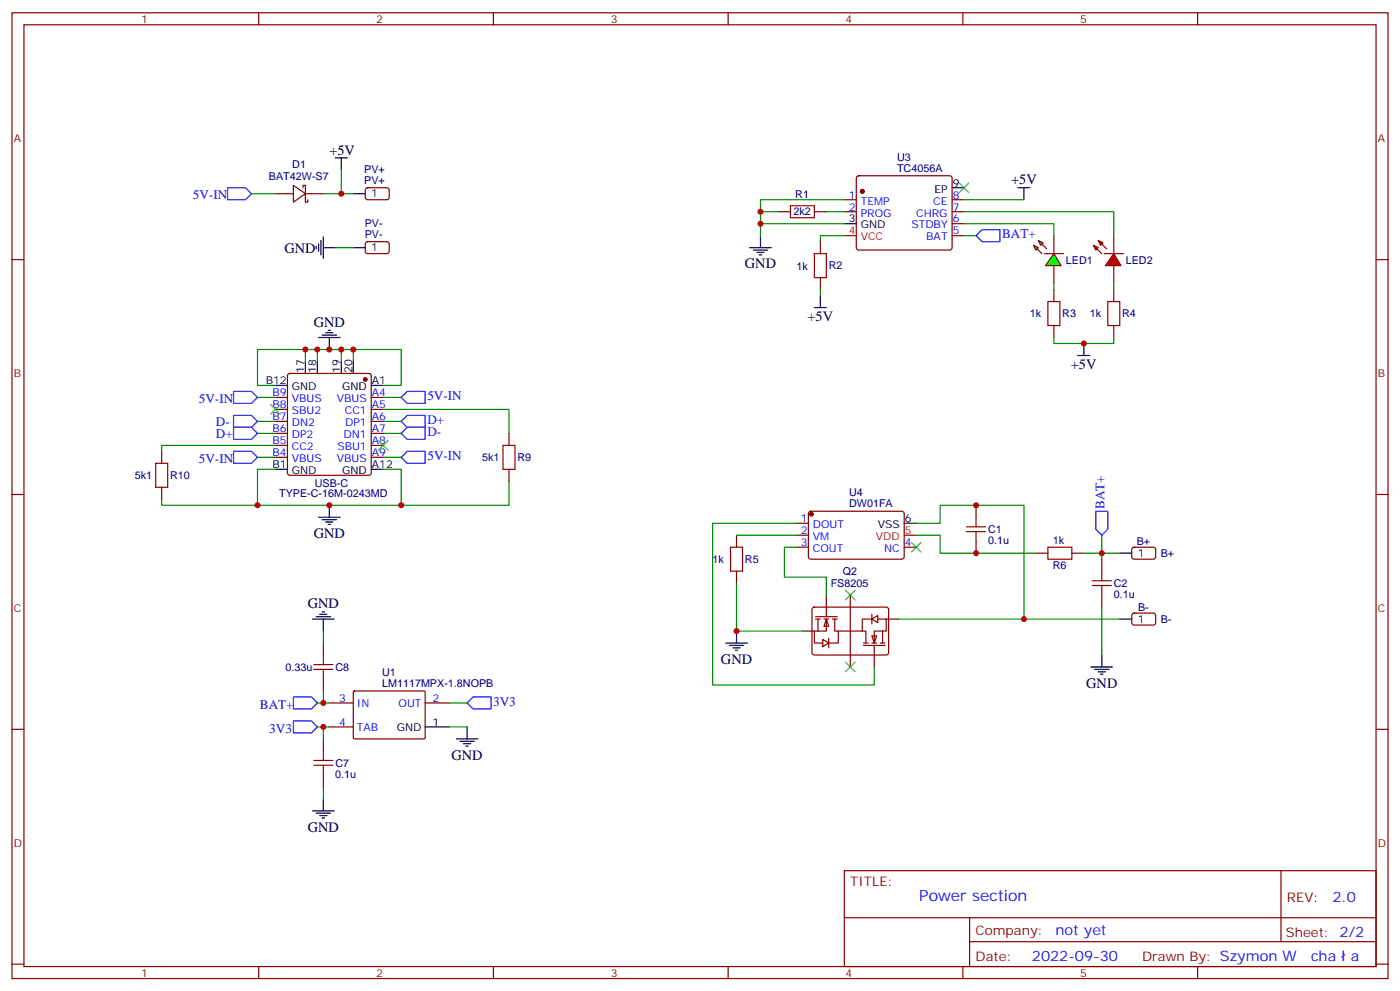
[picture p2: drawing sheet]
<svg xmlns="http://www.w3.org/2000/svg" width="412mm" height="292mm" viewBox="0 0 412 292" stroke-linecap="round" stroke-linejoin="round" font-family="sans-serif">
<g fill="none" stroke="#870000" stroke-width=".35">
<path d="M3.5 3.8h405.4v284.3h-405.4zM7.1 7.3h398.2v277.3h-398.2zM76.2 3.8v3.5M145.3 3.8v3.5M214.5 3.8v3.5M283.6 3.8v3.5M352.8 3.8v3.5M248.7 58.8h3.5M252.5 52l.4-.2h26.9l.5 .2 .2 .5v20.4l-.3 .5-.4 .2h-26.9l-.5-.2-.2-.5v-20.4zM280.5 58.8h3.5M3.5 76.4h3.6M229.3 62.3h3.5"/>
<path d="M239.9 62.3h3.5M241.7 71.2v3.5M248.7 62.3h3.5M280.5 62.3h3.5M280.5 69.4h3.5M280.5 65.9h3.5M310.4 69.4v5.3M310.4 78.2v5.3M405.3 76.4h3.6M241.7 81.7v3.6M3.5 145.6h3.6M234.6 154.1h3.5"/>
<path d="M234.6 157.6h3.5M238.4 150.7l.4-.2 27.1 .1 .4 .6v13l-.7 .4h-27l-.5-.7v-12.7zM405.3 145.6h3.6M234.6 161.1h3.5M266.3 161.1h3.6M3.5 214.7h3.6M97 207h7.1M97 214h7.1M104.1 203.6l.3-.2 20.7 .1 .1 .3v13.6l-.3 .2-20.7-.1-.1-.3zM125.2 207h7.1M405.3 214.7h3.6M248.7 256.4h156.6v28.2h-156.6z"/>
<path d="M377.3 256.4v20.9M248.7 270.2h156.5M285.6 277.3h119.6M285.6 270.2v14.1M3.5 283.9h3.6M76.2 284.6v3.5M145.3 284.6v3.5M214.5 284.6v3.5M283.6 284.6v3.5M352.8 284.6v3.5M405.3 283.9h3.6"/>
</g>
<g fill="#870000" stroke="#870000" stroke-width=".35">
<circle cx="239" cy="151.4" r=".53"/>
<circle cx="254" cy="56.3" r=".53"/>
</g>
<path d="M248.7 69.4h3.5M266.3 157.6h3.6" fill="none" stroke="#f00" stroke-width=".35"/>
<g fill="none" stroke="#000" stroke-width=".35">
<path d="M280.5 55.3h3.5M299.9 55.3h3.5M301.6 55.3v3.5M220.8 72.9h6.4M221.9 73.6h4.2M223 74.3h2.1M223.7 75h.7M224 69.4v3.5M248.7 65.9h3.5M239.9 90.6h3.5M241.7 87v3.6M266.3 154.1h3.6"/>
<path d="M125.2 214h7.1"/>
</g>
<path d="M232.8 60.6h7.1v3.5h-7.1zM239.9 74.7h3.5v7h-3.5z" fill="none" stroke="#a10000" stroke-width=".35"/>
<path d="M284 58.8h17.6M224 65.9h24.7M229.3 62.3h-5.3v7.1M243.4 62.3h5.3M248.7 69.4h-7v1.8M241.7 85.3v1.7" fill="none" stroke="#008700" stroke-width=".35"/>
<path d="M282.6 53.9l2.8 2.8M285.4 53.9l-2.8 2.8" fill="none" stroke="#3c3" stroke-width=".35"/>
<g fill="#0f0" stroke="#870000" stroke-width=".35">
<path d="M305.9 70.8l1.4 .7-.7 .7z"/>
<path d="M304.4 72.2l1.5 .7-.7 .7z"/>
</g>
<g fill="#870000" stroke="#870000" stroke-width=".35">
<path d="M306.9 71.9l1.4 1.4z"/>
<path d="M305.5 73.3l1.4 1.4z"/>
</g>
<path d="M307.6 74.7h5.7z" fill="#f00" stroke="#870000" stroke-width=".35"/>
<path d="M310.4 74.7l2.2 3.5h-4.6z" fill="#0f0" stroke="#870000" stroke-width=".35"/>
<g fill="#f00" stroke="#870000" stroke-width=".35">
<path d="M328.1 74.7l2.1 3.5h-4.6z"/>
<path d="M325.3 74.7h5.6z"/>
</g>
<g fill="#870000" stroke="#870000" stroke-width=".35">
<path d="M323.1 73.3l1.5 1.4z"/>
<path d="M324.6 71.9l1.4 1.4z"/>
</g>
<g fill="#f00" stroke="#870000" stroke-width=".35">
<path d="M322.1 72.2l1.4 .7-.7 .7z"/>
<path d="M323.5 70.8l1.4 .7-.7 .7z"/>
</g>
<path d="M328.1 69.4v5.3M328.1 78.2v5.3M310.4 85.3v3.5M310.4 95.8v3.6M328.1 85.3v3.5M328.1 95.8v3.6" fill="none" stroke="#870000" stroke-width=".35"/>
<path d="M308.7 88.8h3.5v7h-3.5zM326.3 88.8h3.5v7h-3.5z" fill="none" stroke="#a10000" stroke-width=".35"/>
<path d="M248.7 58.8h-24.7v3.5M284 65.9h26.4v3.5M284 62.3h44.1v7.1M284 69.4h3.5M310.4 99.4v1.7h17.7v-1.7M310.4 83.5v1.8" fill="none" stroke="#008700" stroke-width=".35"/>
<path d="M317.5 104.7h3.5M319.3 101.1v3.6" fill="none" stroke="#000" stroke-width=".35"/>
<path d="M287.5 69.4l1.8-1.8h5.3v3.6h-5.3z" fill="none" stroke="#00f" stroke-width=".35"/>
<g fill="#fff" stroke="#870000" stroke-width=".35">
<path d="M243.4 182.3l.7 2.1h-1.4z"/>
<path d="M242.4 188.3l1.7 1-1.7 1.1z"/>
</g>
<path d="M243.4 175.2v6.4M250.5 175.2v3.6M236.4 185.8h3.5M240.2 181.6h6.4M240.2 182.3h1.5M240.9 182.3v3.5M242.7 182.3h1.4M243.4 182.3v3.5h-3.5v3.5h2.5M244.1 187.9v2.8M245.2 182.3h1.4M245.9 182.3v3.5h1v3.5h-2.8" fill="none" stroke="#870000" stroke-width=".35"/>
<g fill="#fff" stroke="#870000" stroke-width=".35">
<path d="M256.8 187.2h1.4l-.7 2.1z"/>
<path d="M256.8 182.3l1.8-1.1v2.1z"/>
</g>
<g fill="none" stroke="#870000" stroke-width=".35">
<path d="M81.1 57h5.3M86.4 54.6l3.6 2.4-3.6 2.5zM89.3 55.3v-.7h.7v4.9h.7v-.7M90 57h5.2M107.8 55.5l.5-.2h5.9l.5 .7-.1 2.4-.7 .4-5.9-.1-.4-.6v-2.1zM107.8 71.4l.5-.2h5.9l.5 .7-.1 2.4-.7 .4-5.9-.1-.4-.6v-2.1zM81.1 117h3.6M84.9 110.2l.5-.2h23.3l.5 .2 .2 .5v28.5l-.3 .5-.4 .2h-23.3l-.5-.2-.2-.5v-28.5zM109.4 117h3.5M47.6 132.9v3.5M81.1 120.5h3.6M81.1 131.1h3.6"/>
<path d="M81.1 124.1h3.6M81.1 127.6h3.6M81.1 134.7h3.6M109.4 120.5h3.5M109.4 131.1h3.5M109.4 124.1h3.5M109.4 127.6h3.5M109.4 134.7h3.5M149.9 127.6v3.5M149.9 138.2v3.5M47.6 143.5v3.5M217 157.6v3.5"/>
<path d="M287.5 148.8v3.5M287.5 159.3v3.6M217 168.2v3.5M239.4 179l.5-.2h21.4l.5 .7-.1 12.9-.6 .5-21.5-.1-.4-.6v-12.7zM250.5 178.8v17.6M305.2 162.9h3.5M315.7 162.9h3.6M324.6 164.6v3.6M324.6 175.2v3.6M333.6 161.3l.5-.2 5.9 .1 .4 .6v2.4l-.7 .4h-5.9l-.4-.7v-2.1zM95.2 189.3v3.6M95.2 199.9v3.5"/>
<path d="M246.9 185.8h7.1M254.4 190h6.3M254.4 189.3h1.4M256.8 182.3h-2.8v3.5h1.1v3.5M256.8 180.9v2.8M256.8 189.3h1.4M257.5 190v6.4M258.6 182.3h2.5v3.5h-3.6v3.5M259.3 189.3h1.4M260 185.8v3.5M261.1 182.3h3.5M333.6 180.7l.5-.2 5.9 .1 .4 .6v2.4l-.7 .4h-5.9l-.4-.7v-2.1z"/>
<path d="M95.2 217.6v3.5M95.2 228.1v3.6"/>
</g>
<g fill="none" stroke="#008700" stroke-width=".35">
<path d="M74.1 57h7M95.2 57h8.9M100.5 50v7M98.8 72.9h5.3M328.1 83.5v1.8M75.8 117h5.3M90 106.4v-3.5h14.1v3.5M90 102.9h-14.2v10.6h5.3M93.5 102.9v3.5M100.5 102.9v3.5M104.1 102.9h14.1v10.6h-5.3M112.9 117h5.3"/>
<path d="M75.8 134.7h5.3M75.8 124.1h5.3M75.8 127.6h5.3M81.1 138.2h-5.3v10.6h42.4v-10.6h-5.3M81.1 131.1h-33.5v1.8M112.9 120.5h37v7.1M112.9 134.7h5.3M112.9 124.1h5.3M112.9 127.6h5.3M47.6 147v1.8h28.2M149.9 141.7v7.1h-31.7M217 157.6h17.6"/>
<path d="M234.6 154.1h-24.7v47.6h47.6v-5.3M269.9 154.1h7v-5.3h24.7v33.5h-37M269.9 157.6h7v5.3h28.3M324.6 157.6v5.3h-5.3M217 171.7v14.1h19.4M234.6 161.1h-3.5v8.8h12.3v5.3M324.6 178.8v14.1M329.8 162.9h-5.2v1.7M95.2 185.8v3.5M301.6 182.3h28.2M93.5 207h3.5M93.5 214h3.5"/>
<path d="M95.2 203.4v3.6M95.2 214v3.6M132.3 207h5.3M132.3 214h5.3M95.2 231.7v3.5"/>
</g>
<path d="M79.7 119.1l2.8 2.9M82.5 119.1l-2.8 2.9M111.5 129.7l2.8 2.8M114.3 129.7l-2.8 2.8M268.5 159.7l2.8 2.8M271.3 159.7l-2.8 2.8M249.1 173.8l2.8 2.8M251.9 173.8l-2.8 2.8M249.1 195l2.8 2.8M251.9 195l-2.8 2.8" fill="none" stroke="#3c3" stroke-width=".35"/>
<g fill="none" stroke="#a10000" stroke-width=".35">
<path d="M45.9 136.4h3.5v7.1h-3.5zM148.2 131.1h3.5v7.1h-3.5zM284.7 155.1h5.6M284.7 156.5h5.6M287.5 152.3v2.8M287.5 156.5v2.8M215.2 161.1h3.5v7.1h-3.5zM308.7 161.1h7v3.5h-7zM321.7 172.4h5.7M321.7 171h5.7M324.6 168.2v2.8M324.6 172.4v2.8"/>
<path d="M92.4 197.1h5.7M92.4 195.7h5.7M95.2 192.9v2.8M95.2 197.1v2.8M92.4 225.3h5.7M92.4 223.9h5.7M95.2 221.1v2.8M95.2 225.3v2.8"/>
</g>
<g fill="none" stroke="#000" stroke-width=".35">
<path d="M98.8 46.5h3.5M100.5 46.5v3.5M104.1 57h3.5M93.1 72.6v.7M93.8 71.9v2.1M94.5 70.8v4.2M95.2 72.9h3.6M95.2 69.7v6.4M104.1 72.9h3.5M93.8 99.4h6.4M94.9 98.7h4.2M96 98h2.1"/>
<path d="M96.7 97.3h.7M97 99.4v3.5M81.1 113.5h3.6M90 106.4v3.6M93.5 106.4v3.6M100.5 106.4v3.6M104.1 106.4v3.6M109.4 113.5h3.5M81.1 138.2h3.6M109.4 138.2h3.5M93.8 152.3h6.4M94.9 153h4.2"/>
<path d="M96 153.7h2.1M96.7 154.4h.7M97 148.8v3.5M329.8 162.9h3.6M92.1 182.3h6.3M93.1 181.6h4.3M94.2 180.9h2.1M94.9 180.2h.7M95.2 182.3v3.5M213.8 189.3h6.3M214.8 190h4.3M215.9 190.7h2.1"/>
<path d="M216.6 191.5h.7M217 185.8v3.5M321.4 196.4h6.3M322.4 197.1h4.3M323.5 197.8h2.1M324.2 198.5h.7M324.6 192.9v3.5M329.8 182.3h3.6M134.4 217.6h6.4M135.5 218.3h4.2M136.5 219h2.1M137.2 219.7h.7"/>
<path d="M137.6 214v3.6M92.1 238.7h6.3M93.1 239.4h4.3M95.2 235.2v3.5M94.2 240.1h2.1M94.9 240.8h.7"/>
</g>
<g fill="none" stroke="#00f" stroke-width=".35">
<path d="M67 55.3h5.3l1.8 1.7-1.8 1.8h-5.3zM68.8 115.3h5.3l1.7 1.7-1.7 1.8h-5.3zM118.2 117l1.7-1.7h5.3v3.5h-5.3zM68.8 132.9h5.3l1.7 1.8-1.7 1.7h-5.3zM68.8 122.3h5.3l1.7 1.8-1.7 1.7h-5.3zM68.8 125.8h5.3l1.7 1.8-1.7 1.8h-5.3zM118.2 134.7l1.7-1.8h5.3v3.5h-5.3zM118.2 124.1l1.7-1.8h5.3v3.5h-5.3zM118.2 127.6l1.7-1.8h5.3v3.6h-5.3zM322.8 150.5h3.5v5.3l-1.7 1.8-1.8-1.8zM86.4 205.2h5.3l1.8 1.8-1.8 1.7h-5.3zM86.4 212.3h5.3l1.8 1.7-1.8 1.8h-5.3z"/>
<path d="M137.6 207l1.7-1.8h5.3v3.5h-5.3z"/>
</g>
<circle cx="107.6" cy="111.7" r=".53" fill="#870000" stroke="#870000" stroke-width=".35"/>
<g fill="#c00">
<circle cx="224" cy="65.9" r=".88"/>
<circle cx="319.3" cy="101.1" r=".88"/>
<circle cx="224" cy="62.3" r=".88"/>
<circle cx="217" cy="185.8" r=".88"/>
<circle cx="324.6" cy="162.9" r=".88"/>
<circle cx="301.6" cy="182.3" r=".88"/>
<circle cx="95.3" cy="207" r=".88"/>
<circle cx="95.3" cy="214" r=".88"/>
<circle cx="97" cy="102.9" r=".88"/>
<circle cx="93.5" cy="102.9" r=".88"/>
<circle cx="100.5" cy="102.9" r=".88"/>
<circle cx="104.1" cy="102.9" r=".88"/>
<circle cx="90" cy="102.9" r=".88"/>
<circle cx="97" cy="148.8" r=".88"/>
<circle cx="75.8" cy="148.8" r=".88"/>
<circle cx="118.2" cy="148.8" r=".88"/>
<circle cx="100.5" cy="57" r=".88"/>
<circle cx="287.5" cy="148.8" r=".88"/>
<circle cx="287.5" cy="162.9" r=".88"/>
</g>
<text font-size="4.6" fill="#00f" x="270.8" y="265.4">Power section</text>
<g font-size="4.2">
<text x="97" y="45.8">+5V</text>
<text x="297.8" y="54.2">+5V</text>
<text x="83.8" y="74.4">GND</text>
<text x="219.4" y="79">GND</text>
<text x="237.9" y="94.5">+5V</text>
<text x="92.4" y="96.2">GND</text>
<text x="315.4" y="108.5">+5V</text>
<text x="92.4" y="158.4">GND</text>
<text x="90.7" y="179.1">GND</text>
<text x="212.4" y="195.4">GND</text>
<text x="320" y="202.5">GND</text>
<text x="133" y="223.6">GND</text>
<text x="90.7" y="244.8">GND</text>
</g>
<g font-size="4.2" fill="#00f">
<text x="392.5" y="265.6">2.0</text>
<text x="310.9" y="275.2">not yet</text>
<text x="304" y="283">2022-09-30</text>
<text x="386.2" y="282.9">cha</text>
<text x="397.9" y="282.9">a</text>
</g>
<g font-size="3.9" fill="#00f">
<text x="56.8" y="58.7">5V-IN</text>
<text x="295.2" y="70.1">BAT+</text>
<text x="58.6" y="118.7">5V-IN</text>
<text x="125.9" y="117.9">5V-IN</text>
<text x="63.6" y="125.3">D-</text>
<text x="125.9" y="124.9">D+</text>
<text x="63.6" y="128.9">D+</text>
<text x="125.9" y="128.4">D-</text>
<text x="58.6" y="136.3">5V-IN</text>
<text x="125.9" y="135.5">5V-IN</text>
<text x="325.3" y="149.9" transform="rotate(-90 325.3 149.9)">BAT+</text>
<text x="76.6" y="208.7">BAT+</text>
<text x="145.3" y="207.7">3V3</text>
<text x="79.3" y="215.8">3V3</text>
</g>
<g font-size="3.9" fill="#800">
<text x="250.5" y="260.9">TITLE:</text>
<text x="379.1" y="265.6">REV:</text>
<text x="287.4" y="275.1">Company:</text>
<text x="378.7" y="275.8">Sheet: 2/2</text>
<text x="287.4" y="282.8">Date:</text>
<text x="336.4" y="282.9">Drawn By: Szymon W</text>
</g>
<g font-size="3.2" fill="#800">
<text x="41.6" y="6.8">1</text>
<text x="110.8" y="6.8">2</text>
<text x="179.9" y="6.8">3</text>
<text x="249.1" y="6.8">4</text>
<text x="318.2" y="6.8">5</text>
<text x="4.1" y="41.9">A</text>
<text x="405.9" y="41.9">A</text>
<text x="4.1" y="111">B</text>
<text x="405.9" y="111">B</text>
<text x="4.1" y="180.2">C</text>
<text x="405.9" y="180.2">C</text>
<text x="4.1" y="249.3">D</text>
<text x="405.9" y="249.3">D</text>
<text x="41.6" y="287.6">1</text>
<text x="110.8" y="287.6">2</text>
<text x="179.9" y="287.6">3</text>
<text x="249.1" y="287.6">4</text>
<text x="318.2" y="287.6">5</text>
</g>
<g font-size="3.2" fill="#000080">
<text x="264.2" y="47.5">U3</text>
<text x="79.2" y="52.9">BAT42W-S7</text>
<text x="86.1" y="49.3">D1</text>
<text x="107.3" y="51">PV+</text>
<text x="264.2" y="50.7">TC4056A</text>
<text x="107.3" y="54.2">PV+</text>
<text x="234.3" y="58.2">R1</text>
<text x="233.7" y="63.4">2k2</text>
<text x="107.4" y="70.1">PV-</text>
<text x="107.4" y="66.9">PV-</text>
<text x="314" y="77.6">LED1</text>
<text x="331.6" y="77.6">LED2</text>
<text x="234.6" y="79.4">1k</text>
<text x="244.1" y="79.3">R2</text>
<text x="303.4" y="93.4">1k</text>
<text x="312.9" y="93.4">R3</text>
<text x="321" y="93.4">1k</text>
<text x="330.6" y="93.4">R4</text>
<text x="142" y="135.8">5k1</text>
<text x="152.4" y="135.8">R9</text>
<text x="39.7" y="141.1">5k1</text>
<text x="50.1" y="141.1">R10</text>
<text x="92.7" y="143.3">USB-C</text>
<text x="82.2" y="146.3">TYPE-C-16M-0243MD</text>
<text x="250.1" y="149.4">DW01FA</text>
<text x="250.1" y="146.1">U4</text>
<text x="291" y="160.1">0.1u</text>
<text x="291" y="157">C1</text>
<text x="310.1" y="160.1">1k</text>
<text x="334.8" y="160.5">B+</text>
<text x="209.9" y="165.8">1k</text>
<text x="219.4" y="165.8">R5</text>
<text x="310.1" y="167.5">R6</text>
<text x="341.9" y="164.1">B+</text>
<text x="244.7" y="172.9">FS8205</text>
<text x="248.3" y="169.3">Q2</text>
<text x="328.1" y="172.8">C2</text>
<text x="328.1" y="176">0.1u</text>
<text x="335.3" y="179.9">B-</text>
<text x="341.9" y="183.5">B-</text>
<text x="84.1" y="197.5">0.33u</text>
<text x="98.8" y="197.5">C8</text>
<text x="112.5" y="202.3">LM1117MPX-1.8NOPB</text>
<text x="112.6" y="199.1">U1</text>
<text x="98.8" y="225.8">C7</text>
<text x="98.8" y="228.9">0.1u</text>
</g>
<g font-size="3.2">
<text x="109.4" y="58.1">1</text>
<text x="275.2" y="56.7">EP</text>
<text x="280.6" y="54.9">9</text>
<text x="250" y="65.5">3</text>
<text x="253.5" y="67.3">GND</text>
<text x="109.4" y="74">1</text>
<text x="78.3" y="113.1">B12</text>
<text x="89.6" y="109.8" transform="rotate(-90 89.6 109.8)">17</text>
<text x="93.1" y="109.8" transform="rotate(-90 93.1 109.8)">18</text>
<text x="100.2" y="109.8" transform="rotate(-90 100.2 109.8)">19</text>
<text x="103.7" y="109.8" transform="rotate(-90 103.7 109.8)">20</text>
<text x="109.5" y="113.1">A1</text>
<text x="86" y="114.9">GND</text>
<text x="100.8" y="114.9">GND</text>
<text x="80.3" y="137.8">B1</text>
<text x="109.5" y="137.8">A12</text>
<text x="86" y="139.6">GND</text>
<text x="100.8" y="139.6">GND</text>
<text x="258.5" y="155.5">VSS</text>
<text x="266.5" y="153.7">6</text>
<text x="335.1" y="163.9">1</text>
<text x="335.1" y="183.3">1</text>
<text x="116.9" y="215.1">GND</text>
<text x="127.4" y="213.7">1</text>
</g>
<g font-size="3.2" fill="#00f">
<text x="250" y="58.5">1</text>
<text x="280.6" y="58.5">8</text>
<text x="250" y="62">2</text>
<text x="253.5" y="60.2">TEMP</text>
<text x="253.5" y="63.7">PROG</text>
<text x="269.9" y="63.7">CHRG</text>
<text x="274.9" y="60.2">CE</text>
<text x="280.6" y="65.5">6</text>
<text x="280.6" y="62">7</text>
<text x="268.5" y="67.3">STDBY</text>
<text x="272.9" y="70.8">BAT</text>
<text x="280.6" y="69">5</text>
<text x="80.3" y="116.7">B9</text>
<text x="86" y="118.4">VBUS</text>
<text x="99.2" y="118.4">VBUS</text>
<text x="109.5" y="116.7">A4</text>
<text x="80.3" y="120.2">B8</text>
<text x="80.3" y="123.7">B7</text>
<text x="86" y="122">SBU2</text>
<text x="86" y="125.5">DN2</text>
<text x="101.6" y="122">CC1</text>
<text x="101.7" y="125.5">DP1</text>
<text x="109.5" y="120.2">A5</text>
<text x="109.5" y="123.7">A6</text>
<text x="80.3" y="130.8">B5</text>
<text x="80.3" y="127.2">B6</text>
<text x="86" y="129">DP2</text>
<text x="101.2" y="129">DN1</text>
<text x="109.5" y="130.8">A8</text>
<text x="109.5" y="127.2">A7</text>
<text x="80.3" y="134.3">B4</text>
<text x="86" y="136.1">VBUS</text>
<text x="86" y="132.5">CC2</text>
<text x="99.2" y="136.1">VBUS</text>
<text x="99.4" y="132.5">SBU1</text>
<text x="109.5" y="134.3">A9</text>
<text x="235.9" y="153.7">1</text>
<text x="239.4" y="155.5">DOUT</text>
<text x="235.9" y="157.2">2</text>
<text x="235.9" y="160.8">3</text>
<text x="239.4" y="159">VM</text>
<text x="266.5" y="160.8">4</text>
<text x="239.4" y="162.5">COUT</text>
<text x="260.5" y="162.5">NC</text>
<text x="99.9" y="206.6">3</text>
<text x="105.1" y="208">IN</text>
<text x="117.4" y="208">OUT</text>
<text x="127.4" y="206.6">2</text>
<text x="99.9" y="213.7">4</text>
<text x="105.1" y="215.1">TAB</text>
</g>
<g font-size="3.2" fill="#f00">
<text x="250" y="69">4</text>
<text x="253.5" y="70.8">VCC</text>
<text x="258" y="159">VDD</text>
<text x="266.5" y="157.2">5</text>
</g>
</svg>
